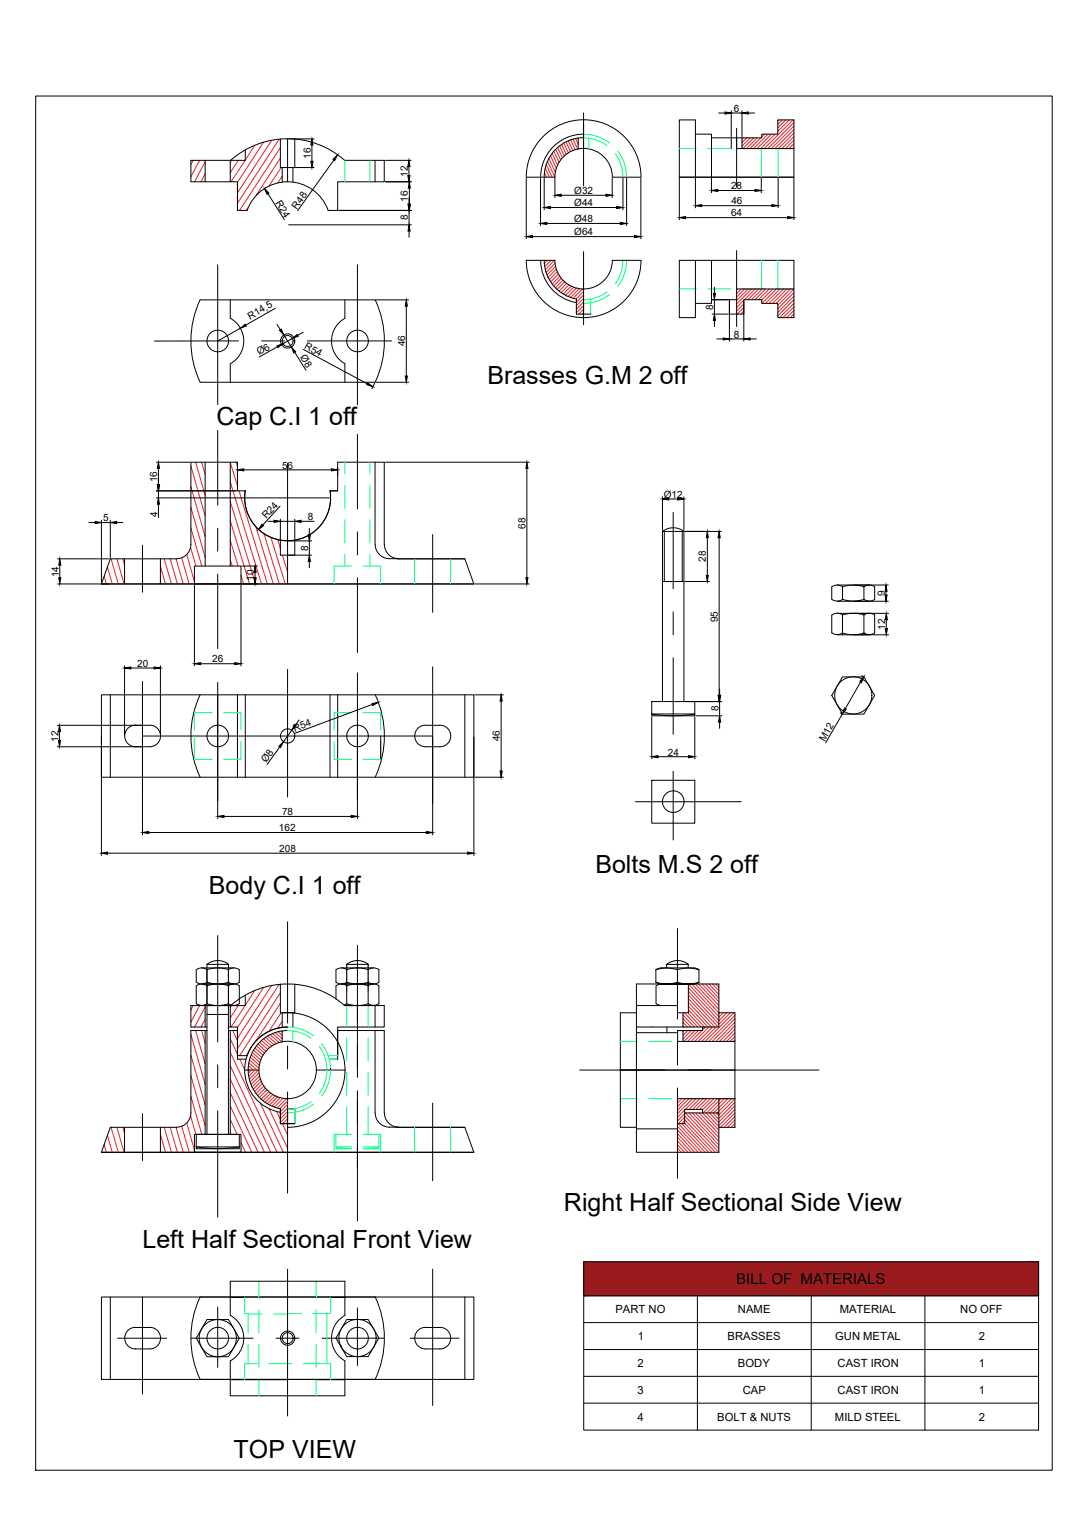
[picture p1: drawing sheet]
<svg xmlns="http://www.w3.org/2000/svg" width="297mm" height="420mm" viewBox="0 0 297 420" stroke-linecap="round" stroke-linejoin="round" font-family="sans-serif">
<!-- layer: 0 -->
<g fill="none" stroke="#ed1f24" stroke-width=".28">
<path d="M72.8 39.3l-7.2 11.1M75.1 38.8l-9.5 14.5M77.1 38.5l-11.5 17.7M53.4 44.3l-.7 1.2M55.2 44.3l-2.5 4.6M56.7 48.1l-1.2 2.1M56.7 44.7l-2.9 5.5M64 44.3l-.4 .5M65.8 44.3l-2.2 3.4M67.7 44.3l-3.9 5.9M68.5 57.4l-.4 .8M70.4 40.2l-2.6 4"/>
<path d="M77.5 43.7l-6.8 10.4M77.5 40.8l-11.3 17.4M77.7 46.3l-3.4 5.1M78 48.7l-1.2 1.8M52.7 134.5l4 13.8M52.7 128.8l4 13.8M54.1 127.8l2.6 9.1M55.7 127.8l1 3.4M63.6 127.8l2 6.5M63.6 133.2l8.7 28.2M63.6 138.6l7 22.8M65.2 127.8l.4 1.1"/>
<path d="M66 135.7l7.9 25.7M67.6 135.7l.1 .1M28.8 159.3l.6 2.1M29.7 156.7l1.3 4.7M30.7 154.5l2 6.9M32.3 154.5l2 6.9M34 154.5l.4 1.7M44.3 156.5l1.4 4.9M45.4 154.5l2 6.9M47 154.5l2 6.9M48.6 154.5l2 6.9M50.2 154.2l2.1 7.2"/>
<path d="M51.6 153.3l2.1 7.5M52.7 151.3l1.4 5.2M52.7 145.9l3.1 10.6M52.7 140.3l4 13.8M63.6 144l5.4 17.4M63.6 149.4l2.2 7.1M63.6 154.7l.6 1.8M66.6 159l.7 2.4M70.7 145.7l4.8 15.7M72.9 147.6l4.3 13.8M74.9 148.6l3.9 12.8M76.8 149.2l.7 2.5"/>
<path d="M78 153.5l1.5 4.7M53.4 278l-.7 1.1M55.2 278l-2.5 4.5M56.7 278.4l-2.9 5.5M64 278l-.4 .5M65.8 278l-2.2 3.3M67.7 278l-3.9 5.9M70.4 273.8l-2.6 4.1M72.8 273l-7.2 11.1M75.1 272.4l-9.5 14.6M77.1 272.1l-11.5 17.8M77.5 277.3l-6.8 10.4"/>
<path d="M77.5 274.4l-11.3 17.4M77.7 280l-3.4 5M52.7 297.3l4 13.9M52.7 291.7l4 13.8M52.7 286l4 13.8M54.1 284.9l2.6 9.2M55.7 284.9l1 3.5M56.7 281.7l-1.2 2.2M63.6 298.3l9.5 20.2M63.6 294.6l11.2 23.9M63.6 290.9l12.9 27.6M63.6 287.1l2 4.3"/>
<path d="M64.3 284.9l1.3 2.8M66.3 292.8l1.3 2.9M68.5 291.1l-.4 .7M68.6 295.4l.3 .4M68.7 294.6l1.3 1.2M68.7 293.8l2.3 2M69 293l2.5 2.3M69.2 292.3l2.5 2.2M69.4 291.5l2.4 2.2M69.7 290.9l2.4 2.1M70.1 290.3l2.2 2M70.4 289.7l2.3 2"/>
<path d="M70.9 289.1l2.2 2M71.3 288.6l2.2 2M71.8 288.1l2.2 2M72.3 287.6l2.2 2M72.8 287.1l2.3 2.1M73.4 286.7l2.3 2.1M74 286.3l2.3 2.2M74.6 286l2.5 2.2M75.3 285.7l2.6 2.3M76 285.4l2 1.7M76.8 285.2l1.2 1M77.7 285l.3 .3"/>
<path d="M78 282.3l-1.2 1.9M28.8 316.4l.6 2.1M29.7 313.8l1.3 4.7M30.7 311.6l2 6.9M32.3 311.6l2 6.9M34 311.6l.4 1.7M44.3 313.6l1.4 4.9M45.4 311.6l2 6.9M47 311.6l2 6.9M48.6 311.6l2 6.9M50.2 311.3l2.1 7.2M51.6 310.4l2.1 7.5"/>
<path d="M52.7 308.5l1.4 5.1M52.7 303.1l3.1 10.5M63.6 313.2l.2 .4M63.6 309.5l1.9 4.1M63.6 305.7l6 12.8M63.6 302l7.7 16.5M66.6 315.8l1.3 2.7M71.9 304.9l6.4 13.6M74.4 306.5l5.1 10.9M76.5 307.3l1 2.2M78 310.6l1.5 3.1"/>
</g>
<g fill="none" stroke="#000" stroke-width=".28">
<path d="M9.9 26.5h280.8v379.9h-280.8zM77.5 38.4v7.9h3.9v-7.9M79.5 38.4v11.8M79.8 38.4h7M161.2 34.1v4M161.3 38.1a10.9 10.9 0 0 0-10.9 10.9M161.3 37.1a11.9 11.9 0 0 0-11.9 11.9M192.2 37.1h4.4v11.9M196.6 38.1h13.9v-1h4.4v-4h4.5v15.9h-31.7v-15.9h4.5v15.9M198.6 31.2h1.7M202.1 30.6v7.2M202.1 38.1v3"/>
<path d="M202.1 31.2h2.9M203.5 38.1v3M205 30.6v7.2M205 38.1v3M206.8 31.2h1.7M56.7 44.3v5.9M63.6 44.3v5.9M63.8 44.3a23.8 23.8 0 0 1 31.5 .1M65.6 50.2v8M67.8 41.4v2.9h-15.1v5.9h12.9v8h2.7M74 53.6l4.6 7.1M78 46.3v4"/>
<path d="M79.8 46.3h7M80.9 46.3v3.9M86.2 40.1v4.5M92.3 44.2l-10 14M93.6 58.2h20.1M95.3 44.3h10.9v5.9h-12.9v8h-2.6a11.9 11.9 0 0 0-11.2-8 11.9 11.9 0 0 0-11.2 8M103.6 44.3v5.9M106.5 44.3h7.1M106.5 50.2h7.2M113 46.1v2.4M113 54.7v1.7M113 58.2v3.9"/>
<path d="M113.1 52v4.4M145.4 49.3v16.7M149.4 49.3v13.1M150.4 49.3v8.7M152.1 57.4h18.3M153.3 49.3v5.3M155.1 54h12.3M169.2 49.3v5.3M172.1 49.3v8.7M173.1 49.3v13.1M177.1 49.3v16.7M177.1 49a15.9 15.9 0 0 0-15.8-15.9 15.9 15.9 0 0 0-15.9 15.9h7.9a7.9 7.9 0 0 1 8-8 7.9 7.9 0 0 1 7.9 8h7.9"/>
<path d="M187.7 49.3v11.4M192.2 49.3v8.1M193.9 56.9h19.4M196.6 49.3v4M198.3 52.7h10.3M210.4 49.3v4M215 49.3v8.1M219.4 49.3v11.4M79.8 62.1h33.9M113 63.9v1.7M145.4 71.9a15.9 15.9 0 0 0 15.9 15.9 15.9 15.9 0 0 0 15.8-15.9M145.4 72h7.9"/>
<path d="M147.2 65.4h28.1M149.4 71.9a11.9 11.9 0 0 0 9.9 11.8M150.4 71.9a10.9 10.9 0 0 0 8.9 10.8M151.1 61.8h20.3M153.3 71.9a7.9 7.9 0 0 0 8 8 7.9 7.9 0 0 0 7.9-8M169.2 72h7.9M189.4 60.2h28.2M192.2 72v15.8h-4.5v-15.8h31.7v15.8h-4.5v-3.9h-4.4v-1.1h-5v4h-4M196.6 72v11.9h-4.4M197.4 79.4v1.7M203.5 79.9h15.9M63.6 82.9v5.1a7.2 7.2 0 0 1 0 12.5v5.2"/>
<path d="M66.4 90.7l-6.2 3.6M76.1 85.2l-8.2 4.7M76.5 89.7l1 1.4M76.7 95.8l-5.1 2.9M78.4 92.6l2.1 3.3M80.8 93.6l-2.6 1.4M81.4 97.4l3.1 4.9M83.8 96.6l17.7 9.5M83.8 91.8l-1.5 .9M95.3 82.9v5.1M95.3 88a7.2 7.2 0 0 0 0 12.5M103.6 82.9h-48.3a26.7 26.7 0 0 0 0 22.7"/>
<path d="M103.7 82.9a26.7 26.7 0 0 1 0 22.7M103.9 82.9h9M112.3 84.6v19.3M159.3 82.7v4.1h3.9M161.2 82.8v4M196.6 82.8h6.9M196.8 86.8h4.5M197.4 82.8v4M197.4 88.6v1.7M198.1 93.7h1.7M201.5 82.8v11.5M201.5 93.7h4"/>
<path d="M205.5 83.2v11.1M207.3 93.7h1.7M55.3 105.7h48.3M95.3 100.5v5.2M103.5 105.9l-.8 1.5M103.9 105.7h9M43.2 127.8h9.3M43.2 135.7h22.1M43.2 137.6h47.8M43.8 129.5v4.4M43.8 135.7v1.9M43.8 139.4v3.7"/>
<path d="M56.7 127.8v28.7M63.6 127.8v28.7M67.4 129.9h24.2M67.8 135.6a11.9 11.9 0 0 0 11.7 13.9 11.9 11.9 0 0 0 11.7-13.9M67.8 135.7h-2.2v-7.9h-12.9v22.7M77.4 139.9l-4.8 5.2M79.5 128.1v33.3M93.3 135.7h-2.1h2.1v-7.9h12.9v22.7M93.3 129.2v2.2M103.6 127.8v22.7M106.5 127.8h39.7M145.6 129.5v30.2"/>
<path d="M183 137.3v9.3M184.8 137.9h2.4M189 137.3v9.3M15.9 154.5h14.3M16.5 156.2v3.5M24.6 144.4h1.7M28 143.8v17.3M28 144.4h2.5M30.5 143.8v10.4M32.2 144.4h1.8M34.4 154.5v6.9M44.3 154.5v6.9"/>
<path d="M52.7 150.5a4 4 0 0 1-3.9 4h-18.3l-2.5 6.9h102.9l-2.5-6.9h-18.2M53.7 156.5h12.9v4.9h-12.9zM66.9 156.5h4.2M70.5 158.2v1.5M74 144.1h1.7M77.5 149.4v4.1h3.9v-4.1M77.5 143.5v5.6M77.5 144.1h3.9M79.8 149.5h6.3M79.8 153.5h6.3M81.4 143.5v5.6M83.2 144.1h3.6"/>
<path d="M85.5 146.1v1.7M85.5 149.5v4M85.5 155.2v1.7M103.7 150.5a4 4 0 0 0 3.9 3.9h2.3M106.2 150.5a4 4 0 0 0 4 3.9M109.6 154.4l.6 .1M110.2 154.5h18.2M183 146.9v47M183 146.9h6M183.1 146.9a4.8 4.8 0 0 1 5.9 0M183.6 146.9v13.8M188.5 146.9v13.8"/>
<path d="M189 146.9v47M189.3 146.9h10M195.5 148.6v10.4M198.7 148.6v43.6M15.9 161.4h115M53.7 161.7v22.4M66.6 161.7v22.4M131.2 161.4h15M183 160.7h6M189.3 160.7h6.7M229.8 165.7a2.46 2.46 0 0 0 3 0 9.2 9.2 0 0 0 5.9 0 2.46 2.46 0 0 0 3 0M229.8 174.9a2.48 2.48 0 0 0 3 0"/>
<path d="M231.3 161.7h14.1M231.3 166.2h14.1M231.3 169.5h14.2M231.3 175.5h14.2M232.8 162.2v3.5M232.8 170v5.5M232.8 162.2a9.2 9.2 0 0 1 5.9 0M232.8 170a9.2 9.2 0 0 1 5.9 0M232.8 175a9.2 9.2 0 0 0 5.9 0M232.8 162.2a2.48 2.48 0 0 0-3 0v3.5M232.8 170a2.48 2.48 0 0 0-3 0v5M238.7 162.2v3.5"/>
<path d="M238.7 170v5.5M238.7 162.2a2.48 2.48 0 0 1 3 0v3.5M238.7 170a2.48 2.48 0 0 1 3 0v5M238.7 174.9a2.48 2.48 0 0 0 3 0M244.8 163.4v1.1M244.9 171.3v2.4M28 192.1h102.9v22.7h-102.9zM30.5 192.1v22.7M34.4 184v19.1M36.2 184.7h6.4M44.3 184v19.1M55.3 192a26.7 26.7 0 0 0 0 22.8"/>
<path d="M55.5 183.5h9.4M60.2 192.1v11.4M65.6 192.1v22.7M67.8 192.1v22.7M82.6 199l-1 1.4M91.2 192.1v22.7M93.3 192.1v22.7M102.9 194.7l-21.4 8M103.7 192a26.7 26.7 0 0 1 0 22.8M128.4 192.1v22.7M131.2 192.1h7.9M138.5 193.8v19.3"/>
<path d="M180.1 193.9h11.9v4h-11.9zM180.1 198.2v11.6M180.1 197.4h11.9a35.9 35.9 0 0 1-11.9 0zM189.3 193.9h10.1M192 198.2v11.6M192.3 197.9h7.1M198.8 190.5v1.7M198.8 193.9v4M198.8 199.6v1.7M232.2 197l.3 .2M232.7 197.4l-4.6 8M232.8 187.1h5.9l3 5.1-3 5.2h-5.9l-3-5.2z"/>
<path d="M237.8 188.6l-4.2 7.2M238.1 186.8l.4 .1M15.8 200.5l25.6-.1a2.98 2.98 0 0 1 3 3 2.98 2.98 0 0 1-3 3h-25.6M16.4 202.2v2.5M28 203.8v32.7M37.4 200.4a2.98 2.98 0 0 0-2.9 3 2.98 2.98 0 0 0 2.9 3M39.4 203.5h80.1M39.4 203.8v27M60.2 203.8v22.5M77.3 206.5l-3.5 4.8M80.6 201.8l-2.3 3.3M98.8 203.8v22.5"/>
<path d="M105.2 203.5v6.4M119.5 203.8v27M121.5 200.5l-3.9-.1a2.98 2.98 0 0 0-3 3 2.98 2.98 0 0 0 3 3h3.9M121.6 200.4a2.98 2.98 0 0 1 2.9 3 2.98 2.98 0 0 1-2.9 3M130.9 203.8v32.7M131.2 214.8h7.9M180.1 215.7h11.9v11.8h-11.9zM181.8 209.2h8.4M186 213.2v19M29.7 235.8h99.5M41.1 230.1h76.7M61.9 225.7h35.1"/>
<path d="M175.6 221.6h29.2M54.2 271.5v-3.5a2.46 2.46 0 0 1 3 0 9.2 9.2 0 0 1 5.9 0 2.46 2.46 0 0 1 3 0v3.5M54.2 271.5a2.46 2.46 0 0 0 3 0 9.2 9.2 0 0 0 5.9 0 2.46 2.46 0 0 0 3 0M55.7 272h8.9M55.7 267.5h8.9M56.7 278v5.9M57.2 277.5a9.2 9.2 0 0 0 5.9 0M57.2 266.5a4.8 4.8 0 0 1 5.9 0M57.2 277.4a2.56 2.56 0 0 1-3 .1v-5a2.48 2.48 0 0 1 3 0 9.1 9.1 0 0 1 5.9 0 2.46 2.46 0 0 1 3 0v5l-.5 .2a2.48 2.48 0 0 1-2.5-.3M63.6 278v5.9M63.8 277.9a23.8 23.8 0 0 1 31.4 0M67.8 275.1v2.9h-15.1v5.9h4.5"/>
<path d="M77.5 272v8h3.9v-8M80.9 280v3.9M92.8 276.1l.1-3.6a2.48 2.48 0 0 1 2.9 0 9.1 9.1 0 0 1 6 0 2.46 2.46 0 0 1 2.9 0v5a2.5 2.5 0 0 1-3-.1v-10.8h-5.9v10.9l-.7 .3M92.8 271.5l.1-3.5a2.46 2.46 0 0 1 2.9 0 9.2 9.2 0 0 1 6 0 2.46 2.46 0 0 1 2.9 0v3.5M92.9 271.5a2.46 2.46 0 0 0 2.9 0 9.2 9.2 0 0 0 6 0 2.46 2.46 0 0 0 2.9 0M94.3 272h8.9M94.3 267.5h8.9M95.2 278h11v5.9h-12.9v7.9M95.8 277.5a9.2 9.2 0 0 0 6 0M95.8 266.5a4.8 4.8 0 0 1 5.9 0M103.6 278v5.9M175.9 272h22.7v11.9h-4.5v1h-6.9v3"/>
<path d="M181.2 271.5l.8 .4 .9 .1M181.3 272.5v5M181.3 277.4l1.5 .5M182.8 272l-1.5 .5M184.2 267.5v-.9h6v.9M184.3 266.5a4.8 4.8 0 0 1 5.9 0M187 272h.5M187.2 278h-11.3M187.3 272h-.1M188.7 280v3.9M190.2 272v8M191.6 267.5l-9.7 .2-.7 .3v3.5"/>
<path d="M191.7 267.5l1.5 .5-.1 3.5M193.2 271.5l-1.5 .5M198.6 280h4.5v31.6h-4.5v-4h-4.5v-.9h-4.9v3.9h-2M56.7 284.9v28.7M57.2 284.9h-4.5v22.7a4 4 0 0 1-3.9 4M57.2 280.4h5.9M63.1 283.9h2.5v7.9h2.7M63.1 284.9h2.5M63.6 284.9v28.7M65.6 283.9v8.9h2.3M67.6 295.8a11.9 11.9 0 0 0 9.9 11.7M67.6 295.8h3.9"/>
<path d="M68.3 291.8a11.9 11.9 0 0 1 11.2-7.9 11.9 11.9 0 0 0-11.9 11.9M71.5 295.8a7.9 7.9 0 0 1 8-8 7.9 7.9 0 0 1 7.9 8M71.5 295.8a7.9 7.9 0 0 0 8 7.9 7.9 7.9 0 0 0 7.9-7.9M78 284v-4a15.9 15.9 0 0 1 17.3 15 15.9 15.9 0 0 1-15.8 16.6M78 285v3M79.5 284.9a10.9 10.9 0 0 0-10.9 9.9 10.9 10.9 0 0 0 8.9 11.7M87.4 295.8h7.9M91.2 292.8h2.1v-7.9h12.9v22.7M91.3 295.2v.5M103.6 284.9v22.7M171.4 295.8v-15.8h4.5v38.5h22.7M171.4 295.8v15.8h4.5"/>
<path d="M171.4 295.8h31.7M175.9 283.9h18.2v1h-6.9M175.9 285.5h11.3M184.3 283.9v1.6M188.7 284.9v3M28 318.5h102.9M34.4 311.6v6.9M44.3 311.6v6.9M48.8 311.6h-18.3l-2.5 6.9M53.7 313.6h12.9v4.9h-12.9zM54.2 313.6h11.9v3.9h-11.9zM54.2 317h11.9a35.9 35.9 0 0 1-11.9 0z"/>
<path d="M57.2 313.6v-47h5.9v47M77.5 306.5v4.1M77.5 310.6h3.9M79.5 306.7v3.9M81.4 306.5v4.1h-3.9M81.5 306.5l-2 .1M103.7 307.6a4 4 0 0 0 3.9 4h2.3M106.2 307.6a4 4 0 0 0 4 4M109.6 311.6h.6M110.2 311.6h18.2l2.5 6.9h-102.9M110.2 311.6h18.2M187.2 306.7h.1"/>
<path d="M28 358.5h102.9v22.8h-102.9zM30.5 358.5v22.8M63.6 358.6h4M91.4 358.6h3.9M103.6 358.5h-48.3a26.7 26.7 0 0 0 0 22.8M103.7 358.5a26.7 26.7 0 0 1 0 22.8M128.4 358.5v22.8M161.3 348.8h125.7v46.5h-125.7zM161.3 358.2h125.7M192.7 358.2v37.1M224.2 358.2v37.1M255.6 358.2v37.1"/>
<path d="M37.4 366.9h4M37.4 366.9a2.98 2.98 0 0 0-2.9 3 2.98 2.98 0 0 0 2.9 3h4a2.98 2.98 0 0 0 3-3 2.98 2.98 0 0 0-3-3M57.2 364.7h5.9l3 5.2-3 5.1h-5.9l-3-5.1zM94.1 372h.1M95.3 363.6v-9.4h-31.7v9.4a7.2 7.2 0 0 1 0 12.6v5.1M95.3 376.2v5.1M95.3 363.6a7.2 7.2 0 0 0 0 12.6M95.8 364.7h5.9l3 5.2-3 5.1h-5.9l-3-5.1zM117.6 366.9h3.9M117.6 366.9a2.98 2.98 0 0 0-3 3 2.98 2.98 0 0 0 3 3h3.9M121.6 366.9a2.98 2.98 0 0 1 2.9 3 2.98 2.98 0 0 1-2.9 3M161.3 365.6h125.7"/>
<path d="M161.3 373h125.7M55.3 381.3h48.3M79.5 381.4h-15.9v4.4h31.7v-4.4h-7.9M161.3 380.4h125.7M161.3 387.9h125.7"/>
<circle cx="60.2" cy="94.3" r="2.98"/>
<circle cx="79.5" cy="94.3" r="1.97"/>
<circle cx="79.5" cy="94.3" r="1.5"/>
<circle cx="98.8" cy="94.3" r="2.98"/>
<circle cx="235.8" cy="192.2" r="5.1"/>
<circle cx="60.2" cy="203.4" r="2.98"/>
<circle cx="79.5" cy="203.4" r="1.97"/>
<circle cx="98.8" cy="203.4" r="2.98"/>
<circle cx="186" cy="221.6" r="2.98"/>
<circle cx="60.2" cy="369.9" r="5.1"/>
<circle cx="60.2" cy="369.9" r="2.98"/>
<circle cx="79.5" cy="369.9" r="1.97"/>
<circle cx="79.5" cy="369.9" r="1.5"/>
<circle cx="98.8" cy="369.8" r="5.1"/>
<circle cx="98.8" cy="369.9" r="2.98"/>
</g>
<!-- layer: hidden -->
<g fill="none" stroke="#00ff7f" stroke-width=".28">
<path d="M161.2 38.1a10.2 10.2 0 0 1 6.5 2.2M161.2 37.1a11.8 11.8 0 0 1 7.2 2.4M162.7 38.2v3M95.3 44.3v5.9M102.2 44.3v5.9M170 42.5a11 11 0 0 1 2.1 6.5M170.7 41.8a11.8 11.8 0 0 1 2.4 7.2M187.7 41.1h4.7M195.6 41.1h6.3M205.1 41.1h6.4M210.4 41.1v7.9M214.6 41.1h4.8"/>
<path d="M215 41.1v7.9M172.1 72a11 11 0 0 1-2.1 6.4M173.1 72a11.8 11.8 0 0 1-2.4 7.2M187.7 79.9h4.7M195.6 79.9h6.3M205.1 79.9h6.4M210.5 72v7.9M214.6 79.9h4.8M214.9 72v7.9M163.2 82.7v4.1M167.7 80.7a10.2 10.2 0 0 1-6.5 2.1M168.4 81.4a11.8 11.8 0 0 1-7.2 2.5"/>
<path d="M95.3 127.8v3.2M95.3 134.2v6.3M102.2 127.8v3.2M102.2 134.2v6.3M95.3 143.7v6.3M95.3 153.2v3.3M97.2 156.5h-4.9v4.9M100.3 156.5h4.9v4.9M102.2 143.7v6.3M102.2 153.2v3.3M114.6 154.5v6.9M124.5 154.5v6.9"/>
<path d="M58.6 197h-4.9v4.8M61.8 197h4.8v4.8M97.2 197h-4.9v4.8M100.3 197h4.9v4.8M53.7 203.5v6.4h4.9M53.7 205v4.9M66.6 205v4.9h-4.8M92.3 205v4.9h4.9M105.2 205v4.9h-4.9M95.8 266.6v7.6M95.8 277.4v6.3M101.7 266.6v7.6"/>
<path d="M101.7 277.4v6.3M79.5 284.9a11 11 0 0 1 6.4 2.1M79.5 283.9a11.8 11.8 0 0 1 7.2 2.4M80.9 285v3M88.2 289.3a10.9 10.9 0 0 1 0 13M88.9 288.5a11.8 11.8 0 0 1 0 14.4M90.7 291.8h2.6M91 292.8h2.3M95.8 286.9v6.3M95.8 296.4v6.4M101.7 286.9v6.3M101.7 296.4v6.4"/>
<path d="M171.4 287.9h4.7M179.3 287.9h6.3M188.8 287.9h6.4M198.3 287.9h4.8M81.4 306.5v4.1M85.9 304.5a11 11 0 0 1-6.4 2.2M86.7 305.2a11.8 11.8 0 0 1-7.2 2.4M95.8 305.9v7.7M97.2 317.5h-4.4v-3.9h4.4h-4.9v4.9M97.2 317h-4.4l4.4 .5M100.3 317.5h4.4v-3.9h-4.4h4.9v4.9M100.3 317h4.4l-4.4 .5"/>
<path d="M101.7 305.9v7.7M114.6 311.6v6.9M124.5 311.6v6.9M171.4 303.7h4.7M179.3 303.7h6.3M188.8 303.7h6.4M198.3 303.7h4.8M67.6 358.6v4.5h1v5.3M71.5 354.2v4.7M87.4 354.2v4.7M91.4 358.6v4.5h-1.1M68.6 371.6v5.3"/>
<path d="M68.6 363.2h3.8M71.1 376.9h-3.5v4.5M71.5 362.1v6.3M71.5 371.6v6.4M74.3 376.9h6.3M75.6 363.2h3.9M79.5 363.1h3.8M83.8 376.9h7.6v4.5M86.5 363.1h3.8M87.4 362.1v6.3M87.4 371.6v6.4M90.3 363.1v6.8"/>
<path d="M90.3 370v6.9M71.5 381.1v4.7M87.4 381.1v4.7"/>
</g>
<!-- layer: centre -->
<g fill="none" stroke="#000" stroke-width=".28">
<path d="M159.8 38.2v3M161.2 31.2v20.2M203.5 35.5v16.2M203.5 41.1h15.9M60.2 73.2v38.6M98.8 73.2v38.6M161.2 69.6v20.2M203.5 69.3v21M65.9 94.2l-23.2 .1M72.3 94.2h6.3M85 94.2h23.2M60.2 119v20.7"/>
<path d="M98.8 120.1v20.6M39.4 150.7v13M60.2 146v6.4M60.2 158.7v20.6M98.8 147v6.4M98.8 159.7v20.6M119.5 147.8v21.4M186 141.6v21.2M186 169.1v6.4M39.4 188.4v30.5M60.2 188.6v32.8M79.5 185v35.3"/>
<path d="M98.8 186v34.9M119.5 184.3v37.7M186 181.8v21.2M60.2 258.6v29.4M79.5 254.8v28M187.2 256.7v25M98.8 261.3v36.5M175.9 272v8M181.2 268.1a9.4 9.4 0 0 1 6 0 9.3 9.3 0 0 1 5.9 0M181.2 271.5a9.4 9.4 0 0 0 6 0 9.3 9.3 0 0 0 5.9 0M187.2 280h3M60.2 294.3v6.4"/>
<path d="M79.5 289.1v6.4M160.2 295.8h23.5M187.2 288v6.4M187.2 287.9h15.9M190.1 295.8h6.3M202.8 295.8h23.5M39.4 307.8v13M60.2 307v29.5M79.5 301.8v28M98.8 301.5v36M119.5 304.9v21.5M175.9 312h11.3"/>
<path d="M187.2 300.7v25M187.2 303.7h15.9M189.2 307.6h4.9M198.6 303.7v3.9M198.6 311.6v6.9M39.4 358.5v26.8M79.5 350.8v40.6M119.5 350.8v37.7M32.5 369.9h13.6M52.7 369.9h17.2M60.2 361.3v16.7M76.3 369.9h6.3"/>
<path d="M89 369.9h17.2M98.8 361.5v15.9M113.4 369.9h13.5"/>
</g>
<g fill="none" stroke="#ed1f24" stroke-width=".28">
<path d="M155.2 39.9l1.3 2.8M155.8 39.5l1.3 2.7M156.4 39.2l1.2 2.7M157 38.9l1.3 2.7M157.7 38.7l1.3 2.7M158.4 38.5l1.2 2.7M159 38.3l.8 1.6M159.7 38.2h.1M205.4 38.1l-.4 .3M206.3 38.1l-1.3 1.3M207.3 38.1l-2.3 2.3M208.3 38.1l-3 3"/>
<path d="M209.3 38.1l-3 3M210.2 38.1l-2.9 3M211.2 37.1l-.7 .7M212.2 37.1l-4 4M213.2 37.1l-4 4M214.2 37.1l-4 4M215.2 33.1l-.3 .3M216.2 33.1l-1.3 1.3M217.1 33.1l-2.2 2.2M218.1 33.1l-3.2 3.2M219.1 33.1l-7.9 8M219.4 33.8l-7.2 7.3"/>
<path d="M219.4 34.8l-6.3 6.3M219.4 35.8l-5.3 5.3M219.4 36.8l-4.3 4.3M219.4 37.8l-3.3 3.3M219.4 38.7l-2.4 2.4M219.4 39.7l-1.4 1.4M150.5 47.7l.5 1.3M150.7 46.5l1.1 2.5M150.9 45.5l1.7 3.5M151.3 44.6l2 4.4M151.7 43.8l1.8 3.8M152.1 43.1l1.6 3.4"/>
<path d="M152.6 42.4l1.5 3.2M153 41.8l1.5 3.1M153.5 41.3l1.4 2.9M154.1 40.8l1.3 2.8M154.6 40.3l1.3 2.8M219.4 40.7l-.4 .4M151.3 72l-.9 .9M152.2 72l-1.7 1.7M153.2 72l-2.5 2.5M153.4 72.8l-2.5 2.5M153.5 73.7l-2.4 2.3M153.7 74.4l-2.3 2.3"/>
<path d="M154 75.1l-2.2 2.2M154.3 75.8l-2.2 2.1M154.7 76.4l-2.2 2.1M155.1 77l-2.1 2M155.5 77.5l-2 2.1M156 77.9l-2.1 2.2M156.6 78.4l-2.1 2.1M157.2 78.8l-2.2 2.1M157.8 79.1l-2.2 2.2M158.5 79.4l-2.2 2.3M159.3 79.6l-2.4 2.4M160.1 79.8l-2.5 2.5"/>
<path d="M161 79.9l-2.6 2.6M203.8 79.9l-.3 .2M204.8 79.9l-1.3 1.2M205.7 79.9l-2.2 2.2M206.7 79.9l-3.2 3.2M207.7 79.9l-4.2 4.1M208.7 79.9l-3 2.9M209.6 79.9l-2.9 2.9M210.6 79.9l-3 2.9M211.6 79.9l-3 2.9M212.6 79.9l-3 2.9M213.5 79.9l-3 3.1"/>
<path d="M214.5 79.9l-3.9 4M215.5 79.9l-4 4M216.5 79.9l-4 4M217.5 79.9l-4 4M218.4 79.9l-3.9 4M219.4 79.9l-4.5 4.5M161.2 80.6l-2 2.1M161.2 81.5l-1.9 2M161.2 82.5l-1.9 2M161.2 83.5l-1.9 2M161.2 84.5l-1.9 1.9M161.2 85.5l-1.3 1.3"/>
<path d="M161.2 86.4l-.3 .4M205.5 83l-2 2M205.5 84l-2 2M205.5 85l-1.8 1.8M205.5 86l-.8 .8M219.4 80.9l-4.5 4.4M219.4 81.9l-4.5 4.5M219.4 82.8l-4.5 4.5M219.4 83.9l-4 3.9M219.4 84.8l-3 3M219.4 85.8l-2.1 2M219.4 86.8l-1 1"/>
<path d="M219.4 87.8h-.1M189.1 280l3.7 3.9M190 280l3.7 3.9M190.2 279.1l4.5 4.8M190.2 278.1l5.4 5.8M190.2 277.1l6.4 6.8M190.2 276.1l7.3 7.8M190.2 275l8.3 8.9M190.2 274l8.4 9M190.2 273l8.4 9M190.2 272l8.4 9M191.2 272l7.4 8"/>
<path d="M192.1 272l6.5 7M193 272l5.6 6M194 272l4.6 4.9M194.9 272l3.7 3.9M195.9 272l2.7 2.9M196.8 272l1.8 1.9M197.8 272l.8 .9M198.9 280l-.3 .2M199.9 280l-1.3 1.2M200.8 280l-2.2 2.2M201.8 280l-3.2 3.1M202.8 280l-7.9 7.9"/>
<path d="M69.5 295.8l-.9 .8M70.4 295.8l-1.7 1.7M71.4 295.8l-2.5 2.5M71.6 296.6l-2.5 2.5M71.7 297.4l-2.4 2.4M71.9 298.2l-2.3 2.3M72.2 298.9l-2.2 2.2M72.5 299.6l-2.1 2.1M188.7 283.6l.3 .3M188.7 282.6l1.2 1.3M188.7 281.6l2.2 2.3M188.7 280.5l3.2 3.4"/>
<path d="M189.1 284.9l-.4 .3M190 284.9l-1.3 1.3M191 284.9l-2.3 2.2M192 284.9l-3 3M193 284.9l-3 3M193.9 284.9l-2.9 3M194.9 283.9l-.8 .7M195.9 283.9l-4 4M196.9 283.9l-4 4M197.9 283.9l-4 4M203.1 280.6l-7.3 7.3M203.1 281.6l-6.3 6.3"/>
<path d="M203.1 282.6l-5.3 5.3M203.1 283.5l-4.3 4.4M203.1 284.5l-3.3 3.4M203.1 285.5l-2.4 2.4M203.1 286.5l-1.4 1.4M203.1 287.5l-.4 .4M72.9 300.2l-2.1 2.1M73.3 300.7l-2.1 2.2M73.7 301.2l-2 2.2M74.3 301.8l-2.1 2M74.8 302.2l-2.1 2.1M75.4 302.6l-2.2 2.1"/>
<path d="M76 302.9l-2.2 2.2M76.7 303.2l-2.2 2.2M77.5 303.4l-2.4 2.3M78.3 303.6l-2.5 2.4M79.2 303.7l-2.6 2.6M79.5 304.3l-2.1 2.2M79.5 305.4l-2 1.9M79.5 306.3l-2 2M79.5 307.3l-2 1.9M79.5 308.3l-2 2M79.5 309.2l-1.4 1.4M79.5 310.2l-.4 .4"/>
<path d="M187.2 318.4l.1 .1M187.2 317.4l1 1.1M187.2 316.4l1.9 2.1M187.2 315.4l2.9 3.1M187.2 314.4l3.9 4.1M187.2 313.4l4.8 5.1M187.2 312.3l5.8 6.2M187.2 311.3l6.7 7.2M187.5 303.7l-.3 .2M187.5 310.6l7.3 7.9M188.4 310.6l7.4 7.9M188.4 303.7l-1.2 1.2"/>
<path d="M189.2 306.8l-2 2M189.2 307.8l-2 2M189.2 308.8l-1.8 1.8M189.2 309.8l-.9 .8M189.2 310.5l7.5 8M189.2 309.5l8.5 9M189.2 308.4l9.4 10.1M189.4 303.7l-2.2 2.2M189.4 307.6l9.2 9.9M190.4 303.7l-3.2 3.1M190.4 307.6l8.2 8.9M191.3 307.6l7.3 7.9"/>
<path d="M191.4 303.7l-4.2 4.1M192.2 307.6l6.4 6.9M192.4 303.7l-3 3M193.2 307.6l5.4 5.8M193.3 303.7l-2.9 3M194.1 307.6l4.5 4.8M194.3 303.7l-3 3M195.1 307.6l3.5 3.8M195.3 303.7l-3 3M196 307.6l2.6 2.8M196.3 303.7l-3 3M197 307.6l1.6 1.8"/>
<path d="M197.2 303.7l-3.1 3M197.9 307.6l.7 .8M198.2 303.7l-3.9 3.9M199.2 303.7l-4 3.9M200.2 303.7l-4 3.9M201.1 303.7l-3.9 3.9M202.1 303.7l-3.9 3.9M203.1 303.7l-4.5 4.5M203.1 304.7l-4.5 4.5M203.1 305.7l-4.5 4.4M203.1 306.7l-4.5 4.4M203.1 307.6l-4 4"/>
<path d="M203.1 308.6l-3 3M203.1 309.6l-2.1 2M203.1 310.6l-1.1 1M203.1 311.5l-.1 .1"/>
</g>
<!-- layer: 0 -->
<g fill="#000" stroke="#000" stroke-width=".28">
<path d="M200.3 30.9l1.8 .3-1.8 .3zM205 31.2l1.8-.3v.6zM73.1 52.1l1.2 1.3-.5 .3zM86.2 38.4l.3 1.7h-.6zM85.9 44.6h.6l-.3 1.7zM93.3 42.8l-.8 1.6-.5-.4zM113 44.3l.3 1.8h-.6zM112.7 48.5h.6l-.3 1.7zM112.7 56.4h.6l-.3 1.8zM113.1 50.2l.3 1.8h-.6zM112.8 56.4h.6l-.3 1.8zM150.4 57.4l1.7-.3v.6z"/>
<path d="M153.3 54l1.8-.3v.6zM167.4 53.7l1.8 .3-1.8 .3zM170.4 57.1l1.7 .3-1.7 .3zM187.7 60.2l1.7-.3v.6zM192.2 56.9l1.7-.3v.5zM196.6 52.7l1.7-.3v.5zM208.6 52.4l1.8 .3-1.8 .2zM213.3 56.6l1.7 .3-1.7 .2zM217.6 59.9l1.8 .3-1.8 .3zM113 62.1l.3 1.8h-.6zM145.4 65.4l1.8-.3v.6zM149.4 61.8l1.7-.3v.6z"/>
<path d="M171.4 61.5l1.7 .3-1.7 .3zM175.3 65.1l1.8 .3-1.8 .3zM66.4 90.7l1.4-1.1 .3 .5zM76.5 95.6l1.7-.6-1.4 1.1zM77.2 91.3l.5-.3 .7 1.6zM80.5 95.9l1.2 1.3-.5 .4zM80.8 93.6l1.3-1.1 .3 .4zM112.3 82.9l.3 1.7h-.6zM197.1 81.1h.6l-.3 1.7zM197.4 86.8l.3 1.8h-.6zM199.8 93.4l1.7 .3-1.7 .3zM205.5 93.7l1.8-.3v.6z"/>
<path d="M101.6 105.8l1.4 1.1-1.7-.6zM112 103.9h.6l-.3 1.8zM43.8 127.8l.3 1.7h-.6zM43.5 133.9h.6l-.3 1.8zM43.8 137.6l.3 1.8h-.6zM65.6 129.9l1.8-.3v.6zM91.6 129.6l1.7 .3-1.7 .3zM145.6 127.8l.3 1.7h-.6zM183 137.9l1.8-.3v.6zM187.2 137.6l1.8 .3-1.8 .3zM16.5 154.5l.3 1.7h-.5zM16.3 159.7h.5l-.3 1.7z"/>
<path d="M26.3 144.1l1.7 .3-1.7 .3zM30.5 144.4l1.7-.3v.6zM70.5 156.5l.3 1.7h-.6zM70.2 159.7h.6l-.3 1.7zM72.4 144.9l.4 .4-1.4 1.1zM75.7 143.8l1.8 .3-1.8 .3zM81.4 144.1l1.8-.3v.6zM85.2 147.8h.6l-.3 1.7zM85.5 153.5l.3 1.7h-.6zM145.3 159.7h.6l-.3 1.7zM195.5 146.9l.2 1.7h-.5zM195.2 159h.5l-.2 1.7z"/>
<path d="M198.7 146.9l.3 1.7h-.6zM244.8 161.7l.3 1.7h-.5zM244.6 164.5h.5l-.3 1.7zM244.9 169.5l.3 1.8h-.6zM244.6 173.7h.6l-.3 1.8zM34.4 184.7l1.8-.3v.5zM42.6 184.4l1.7 .3-1.7 .2zM53.7 183.5l1.8-.3v.5zM64.9 183.2l1.7 .3-1.7 .2zM102.8 194.5l1.7-.4-1.5 .9zM138.5 192.1l.3 1.7h-.6zM198.4 192.2h.6l-.3 1.7z"/>
<path d="M198.5 192.2h.6l-.3 1.7zM198.8 197.9l.3 1.7h-.6zM233.3 195.7l.5 .3-1.1 1.4zM238.7 187.1l-.7 1.6-.4-.3zM16.4 200.5l.3 1.7h-.5zM16.2 204.7h.5l-.3 1.7zM77 206.3l1.3-1.2-.8 1.5zM81.4 200.3l.5 .3-1.3 1.2zM138.2 213.1h.6l-.3 1.7zM180.1 209.2l1.7-.3v.6zM190.2 208.9l1.8 .3-1.8 .3zM28 235.8l1.7-.3v.6z"/>
<path d="M39.4 230.1l1.7-.3v.6zM60.2 225.7l1.7-.3v.6zM97 225.4l1.8 .3-1.8 .3zM117.8 229.8l1.7 .3-1.7 .3zM129.2 235.5l1.7 .3-1.7 .3z"/>
</g>
<path d="M161.3 348.8h125.7l-125.7 9.4zM161.3 358.2h125.7v-9.4z" fill="#991b1e" stroke="#991b1e" stroke-width=".28"/>
<g font-size="6.9">
<text x="134.7" y="106.3">Brasses G.M 2 off</text>
<text x="59.8" y="117.6">Cap C.I 1 off</text>
<text x="164.5" y="241.4">Bolts M.S 2 off</text>
<text x="57.7" y="247.1">Body C.I 1 off</text>
<text x="155.8" y="334.8">Right Half Sectional Side View</text>
<text x="39.4" y="344.9">Left Half Sectional Front View</text>
<text x="64.6" y="403.1">TOP VIEW</text>
</g>
<text font-size="4.1" x="203.5" y="355">BILL OF MATERIALS</text>
<g font-size="3.1">
<text x="170.1" y="363">PART NO</text>
<text x="203.9" y="363">NAME</text>
<text x="232" y="363">MATERIAL</text>
<text x="265.3" y="363">NO OFF</text>
<text x="176.3" y="370.4">1</text>
<text x="201" y="370.4">BRASSES</text>
<text x="230.8" y="370.4">GUN METAL</text>
<text x="270.4" y="370.4">2</text>
<text x="176.2" y="377.9">2</text>
<text x="203.9" y="377.9">BODY</text>
<text x="231.4" y="377.9">CAST IRON</text>
<text x="270.5" y="377.9">1</text>
<text x="176.1" y="385.3">3</text>
<text x="205.2" y="385.3">CAP</text>
<text x="231.4" y="385.3">CAST IRON</text>
<text x="270.5" y="385.3">1</text>
<text x="176.2" y="392.7">4</text>
<text x="198.2" y="392.7">BOLT &amp; NUTS</text>
<text x="230.7" y="392.7">MILD STEEL</text>
<text x="270.4" y="392.7">2</text>
</g>
<g font-size="2.8">
<text x="202.8" y="30.9">6</text>
<text x="85.9" y="43.9" transform="rotate(-90 85.9 43.9)">16</text>
<text x="112.6" y="48.9" transform="rotate(-90 112.6 48.9)">12</text>
<text x="158.7" y="53.6">Ø32</text>
<text x="202" y="52.3">28</text>
<text x="76" y="56.1" transform="rotate(58 76 56.1)">R24</text>
<text x="82" y="57.9" transform="rotate(-54 82 57.9)">R48</text>
<text x="112.7" y="55.8" transform="rotate(-90 112.7 55.8)">16</text>
<text x="158.7" y="57">Ø44</text>
<text x="202" y="59.8">64</text>
<text x="202.1" y="56.5">46</text>
<text x="112.7" y="60.9" transform="rotate(-90 112.7 60.9)">8</text>
<text x="158.6" y="61.4">Ø48</text>
<text x="158.7" y="65">Ø64</text>
<text x="69.1" y="88.3" transform="rotate(-30 69.1 88.3)">R14,5</text>
<text x="197.1" y="85.6" transform="rotate(-90 197.1 85.6)">8</text>
<text x="111.9" y="95.7" transform="rotate(-90 111.9 95.7)">46</text>
<text x="202.8" y="93.3">8</text>
<text x="71.6" y="98.3" transform="rotate(-29 71.6 98.3)">Ø6</text>
<text x="82.8" y="98.8" transform="rotate(58 82.8 98.8)">Ø8</text>
<text x="84" y="96.3" transform="rotate(28 84 96.3)">R54</text>
<text x="77.9" y="129.5">56</text>
<text x="43.4" y="133.4" transform="rotate(-90 43.4 133.4)">16</text>
<text x="183.4" y="137.5">Ø12</text>
<text x="43.5" y="142.8" transform="rotate(-90 43.5 142.8)">4</text>
<text x="73.6" y="143.6" transform="rotate(-47 73.6 143.6)">R24</text>
<text x="85.1" y="143.8">8</text>
<text x="28.5" y="144.1">5</text>
<text x="145.2" y="146.1" transform="rotate(-90 145.2 146.1)">68</text>
<text x="85.1" y="152.3" transform="rotate(-90 85.1 152.3)">8</text>
<text x="195.1" y="155.4" transform="rotate(-90 195.1 155.4)">28</text>
<text x="16.2" y="159.6" transform="rotate(-90 16.2 159.6)">14</text>
<text x="70.1" y="160.5" transform="rotate(-90 70.1 160.5)">10</text>
<text x="244.5" y="164.7" transform="rotate(-90 244.5 164.7)">9</text>
<text x="198.4" y="172" transform="rotate(-90 198.4 172)">95</text>
<text x="244.6" y="174.1" transform="rotate(-90 244.6 174.1)">12</text>
<text x="37.9" y="184.3">20</text>
<text x="58.6" y="183.1">26</text>
<text x="198.5" y="196.6" transform="rotate(-90 198.5 196.6)">8</text>
<text x="81.4" y="202.3" transform="rotate(-21 81.4 202.3)">R54</text>
<text x="16.1" y="205.1" transform="rotate(-90 16.1 205.1)">12</text>
<text x="138.1" y="204.9" transform="rotate(-90 138.1 204.9)">46</text>
<text x="184.5" y="208.9">24</text>
<text x="227.9" y="205.1" transform="rotate(-60 227.9 205.1)">M12</text>
<text x="73.6" y="210.9" transform="rotate(-54 73.6 210.9)">Ø8</text>
<text x="77.9" y="225.3">78</text>
<text x="77.1" y="229.8">162</text>
<text x="77.2" y="235.5">208</text>
</g>
</svg>
